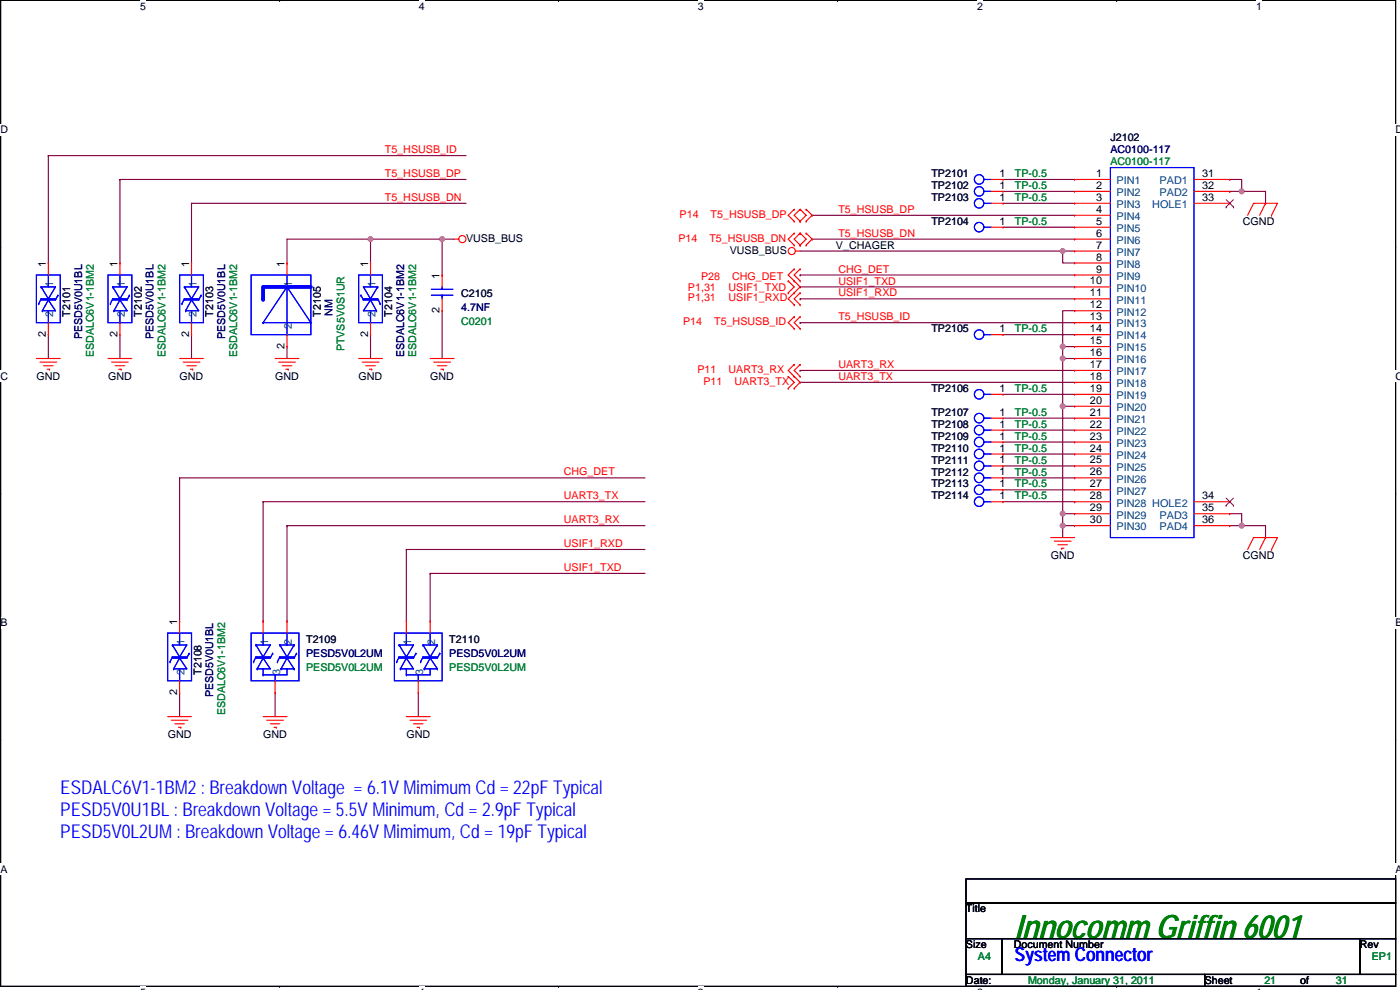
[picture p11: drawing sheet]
<svg xmlns="http://www.w3.org/2000/svg" width="420mm" height="297mm" viewBox="0 0 420 297" stroke-linecap="round" stroke-linejoin="round" font-family="sans-serif">
<path d="M.2 .1h418.6v295.9h-418.6z" fill="none" stroke="#000" stroke-width=".34"/>
<g fill="#fff">
<path d="M42 .1h1.8v3.5h-1.8z"/>
<path d="M42 296h1.8v1h-1.8z"/>
</g>
<g fill="#000">
<circle cx="83.9" cy=".1" r=".17"/>
<circle cx="83.9" cy="296" r=".17"/>
</g>
<g fill="#fff">
<path d="M125.7 .1h1.8v3.5h-1.8z"/>
<path d="M125.7 296h1.8v1h-1.8z"/>
</g>
<g fill="#000">
<circle cx="167.6" cy=".1" r=".17"/>
<circle cx="167.6" cy="296" r=".17"/>
</g>
<g fill="#fff">
<path d="M209.5 .1h1.7v3.5h-1.7z"/>
<path d="M209.5 296h1.7v1h-1.7z"/>
</g>
<g fill="#000">
<circle cx="251.4" cy=".1" r=".17"/>
<circle cx="251.4" cy="296" r=".17"/>
</g>
<g fill="#fff">
<path d="M293.2 .1h1.8v3.5h-1.8z"/>
<path d="M293.2 296h1.8v1h-1.8z"/>
</g>
<g fill="#000">
<circle cx="335.1" cy=".1" r=".17"/>
<circle cx="335.1" cy="296" r=".17"/>
</g>
<g fill="#fff">
<path d="M376.9 .1h1.8v3.5h-1.8z"/>
<path d="M376.9 296h1.8v1h-1.8z"/>
<path d="M.2 37.1h2.3v3.5h-2.3z"/>
<path d="M418.8 37.1h1.4v3.5h-1.4z"/>
<path d="M.2 111.1h2.3v3.5h-2.3z"/>
<path d="M418.8 111.1h1.4v3.5h-1.4z"/>
</g>
<g fill="#000">
<circle cx=".2" cy="74.1" r=".17"/>
<circle cx="418.8" cy="74.1" r=".17"/>
</g>
<g fill="#fff">
<path d="M.2 185h2.1v3.5h-2.1z"/>
<path d="M418.8 185h1.4v3.5h-1.4z"/>
</g>
<g fill="#000">
<circle cx=".2" cy="148" r=".17"/>
<circle cx="418.8" cy="148" r=".17"/>
</g>
<g fill="#fff">
<path d="M.2 259h2.1v3.5h-2.1z"/>
<path d="M418.8 259h1.4v3.5h-1.4z"/>
</g>
<g fill="#000">
<circle cx=".2" cy="222" r=".17"/>
<circle cx="418.8" cy="222" r=".17"/>
</g>
<g fill="none" stroke="#800040" stroke-width=".34">
<path d="M14.5 46.7h.1M14.5 46.7v32.2M14.5 46.7h125.4M36 53.8h.1M36 53.8v25.1M36 53.8h103.9M301 57.4h21.5M301 53.8h21.5M369.1 57.4h.1M369.1 53.8h3.5v3.6M369.1 57.4h3.5M372.6 57.4h7.2v3.6"/>
<path d="M57.5 61h.1M57.5 61v17.9M57.5 61h82.4M111.2 71.8h-25.1v7.1M111.2 71.8h.1M111.2 71.8h21.5M111.2 71.8v7.1M132.7 71.8h3.6M132.7 71.8h.1M132.7 71.8v10.7M240.1 75.3h78.8M243.7 64.6h.1"/>
<path d="M243.7 71.8h.1M243.7 64.6h78.8M243.7 71.8h78.8M301 68.2h21.5M301 61h21.5M318.9 75.3h.1M318.9 75.3v3.6h3.6M318.9 75.3h3.6M132.7 93.2v14.4M240.1 96.8h.1M240.1 82.5h.1M240.1 89.7h.1"/>
<path d="M240.1 86.1h.1M240.1 96.8h82.4M240.1 82.5h82.4M240.1 89.7h82.4M240.1 86.1h82.4M322.5 93.2h-3.6v10.8M14.5 100.4v7.2M36 100.4v7.2M57.5 100.4v7.2M86.1 104v3.6M111.2 100.4v7.2M240.1 114.7h.1"/>
<path d="M240.1 111.1h.1M240.1 114.7h82.4M240.1 111.1h82.4M301 100.4h21.5M301 118.3h21.5M318.9 104h3.6M318.9 104v3.6h3.6M318.9 104h.1M318.9 107.6v14.3h3.6M318.9 107.6h.1M301 125.5h21.5M301 129.1h21.5"/>
<path d="M301 132.6h21.5M301 136.2h21.5M301 139.8h21.5M318.9 121.9h.1M318.9 121.9v35.8M53.9 143.4h.1M53.9 143.4v43M53.9 143.4h139.7M79 150.5h.1M79 150.5v35.9M79 150.5h114.6M86.1 157.7h.1"/>
<path d="M86.1 157.7v28.7M86.1 157.7h107.5M301 143.4h21.5M301 147h21.5M301 150.5h21.5M318.9 157.7v3.6M318.9 154.1h3.6M318.9 157.7h.1M318.9 154.1h.1M318.9 157.7h3.6M322.5 150.5h.1M369.1 154.1h3.5v3.6"/>
<path d="M369.1 157.7h3.5M372.6 157.7h7.2v3.6M372.6 157.7h.1M122 164.9h.1M122 164.9v21.5M122 164.9h71.6M129.1 172h.1M129.1 172v14.4M129.1 172h64.5M53.9 207.9v7.1M82.6 207.9v7.1M125.5 207.9v7.1"/>
</g>
<g fill="#f0f" stroke="#f0f" stroke-width=".34">
<circle cx="372.6" cy="57.4" r=".71"/>
<circle cx="318.9" cy="75.3" r=".71"/>
<circle cx="318.9" cy="157.7" r=".71"/>
<circle cx="318.9" cy="154.1" r=".71"/>
<circle cx="111.2" cy="71.7" r=".71"/>
<circle cx="132.7" cy="71.7" r=".7"/>
<circle cx="318.9" cy="104" r=".71"/>
<circle cx="318.9" cy="121.9" r=".71"/>
<circle cx="318.9" cy="107.6" r=".71"/>
<circle cx="372.6" cy="157.7" r=".71"/>
</g>
<g fill="none" stroke="#f00" stroke-width=".34">
<path d="M297.4 53.8h3.6M297.4 57.4h3.6M301 53.8h.1M301 57.4h.1M322.5 53.8h.1M322.5 57.4h.1M322.5 53.8h10.8M322.5 57.4h10.8M358.3 53.8h10.8M358.3 57.4h10.8M369.1 53.8h.1M369.1 57.4h.1"/>
<path d="M14.5 78.9h.1M14.5 78.9v3.6M36 78.9h.1M36 78.9v3.6M57.5 78.9h.1M57.5 78.9v3.6M86.1 78.9h.1M86.1 78.9v3.6M111.2 78.9h.1M111.2 78.9v3.6M136.3 71.8h1.4M238.3 62.8h.1"/>
<path d="M238.3 66.4h.1M238.3 70h.1M238.3 73.6h.1M238.3 62.8l-1.8 1.8 1.8 1.8M238.3 70l-1.8 1.8 1.8 1.8M238.7 75.3h1.4M240.1 66.4h.1M240.1 62.8h.1M240.1 73.6h.1M240.1 70h.1M240.1 62.8l-1.8 1.8 1.8 1.8M240.1 62.8l1.8 1.8-1.8 1.8"/>
<path d="M240.1 70l-1.8 1.8 1.8 1.8M240.1 70l1.8 1.8-1.8 1.8M241.9 62.8h.1M241.9 66.4h.1M241.9 70h.1M241.9 73.6h.1M241.9 62.8l1.8 1.8-1.8 1.8M241.9 70l1.8 1.8-1.8 1.8M297.4 61h3.6M297.4 68.2h3.6M301 61h.1M301 68.2h.1"/>
<path d="M322.5 61h.1M322.5 64.6h.1M322.5 68.2h.1M322.5 71.8h.1M322.5 75.3h.1M322.5 78.9h.1M322.5 61h10.8M322.5 68.2h10.8M322.5 64.6h10.8M322.5 71.8h10.8M322.5 75.3h10.8M322.5 78.9h10.8"/>
<path d="M358.3 61h10.8M369.1 61h.1M374.4 64.6l1.8-3.6h7.2l-1.8 3.6M379.8 61h.1M379.8 61l-1.8 3.6M381.6 64.6h.1M14.5 96.8v3.6M36 96.8v3.6M57.5 96.8v3.6M111.2 96.8v3.6M132.7 82.5h.1M132.7 93.2h.1"/>
<path d="M132.7 82.5v3.6M132.7 89.7v3.5M236.5 87.9h.1M236.5 84.3h.1M236.5 84.3l1.8 1.8-1.8 1.8M238.3 95h.1M238.3 98.6h.1M238.3 80.7h.1M238.3 84.3h.1M238.3 87.9h.1M238.3 91.5h.1M238.3 95l-1.8 1.8 1.8 1.8"/>
<path d="M238.3 80.7l-1.8 1.8 1.8 1.8M238.3 84.3l1.8 1.8-3.6 3.6 1.8 1.8M240.1 95h.1M240.1 98.6h.1M240.1 80.7h.1M240.1 84.3h.1M240.1 87.9h.1M240.1 91.5h.1M240.1 95l-1.8 1.8 1.8 1.8M240.1 80.7l-1.8 1.8 1.8 1.8M240.1 87.9l-1.8 1.8 1.8 1.8M322.5 82.5h.1"/>
<path d="M322.5 86.1h.1M322.5 89.7h.1M322.5 93.2h.1M322.5 96.8h.1M322.5 82.5h10.8M322.5 86.1h10.8M322.5 89.7h10.8M322.5 93.2h10.8M322.5 96.8h10.8M10.9 107.6h7.2M12 108.6h5M13.1 109.7h2.8"/>
<path d="M14.1 110.8h.8M14.5 100.4h.1M14.9 110.8h.1M32.4 107.6h7.2M33.5 108.6h5M34.6 109.7h2.8M35.6 110.8h.8M36 100.4h.1M36.4 110.8h.1M53.9 107.6h7.2M55 108.6h5M56.1 109.7h2.8"/>
<path d="M57.1 110.8h.7M57.5 100.4h.1M57.8 110.8h.1M82.6 107.6h7.1M83.6 108.6h5M84.7 109.7h2.9M85.8 110.8h.7M86.1 104h.1M86.1 100.4v3.6M86.5 110.8h.1M107.6 107.6h7.2M108.7 108.6h5"/>
<path d="M109.8 109.7h2.8M110.8 110.8h.8M111.2 100.4h.1M111.6 110.8h.1M129.1 107.6h7.2M130.2 108.6h5M131.3 109.7h2.8M132.3 110.8h.7M133 110.8h.1M236.5 112.9h.1M236.5 116.5h.1M236.5 112.9l1.8 1.8-1.8 1.8"/>
<path d="M238.3 116.5h.1M238.3 112.9h.1M238.3 109.4h.1M238.3 109.4l-1.8 1.7 3.6 3.6-1.8 1.8M240.1 109.4h.1M240.1 112.9h.1M240.1 109.4l-1.8 1.7 1.8 1.8M297.4 118.3h3.6M297.4 100.4h3.6M301 118.3h.1M301 100.4h.1M322.5 100.4h.1"/>
<path d="M322.5 104h.1M322.5 107.6h.1M322.5 111.1h.1M322.5 114.7h.1M322.5 118.3h.1M322.5 118.3h10.8M322.5 100.4h10.8M322.5 104h10.8M322.5 107.6h10.8M322.5 111.1h10.8M322.5 114.7h10.8M297.4 129.1h3.6"/>
<path d="M297.4 132.6h3.6M297.4 136.2h3.6M297.4 139.8h3.6M297.4 125.5h3.6M301 129.1h.1M301 132.6h.1M301 136.2h.1M301 139.8h.1M301 125.5h.1M322.5 121.9h.1M322.5 125.5h.1M322.5 129.1h.1"/>
<path d="M322.5 132.6h.1M322.5 136.2h.1M322.5 139.8h.1M322.5 129.1h10.8M322.5 132.6h10.8M322.5 136.2h10.8M322.5 139.8h10.8M322.5 121.9h10.8M322.5 125.5h10.8M297.4 143.4h3.6M297.4 147h3.6M297.4 150.5h3.6"/>
<path d="M301 143.4h.1M301 147h.1M301 150.5h.1M322.5 143.4h.1M322.5 147h.1M322.5 150.5h.1M322.5 154.1h.1M322.5 157.7h.1M322.5 143.4h10.8M322.5 147h10.8M322.5 150.5h10.8M322.5 154.1h10.8"/>
<path d="M322.5 157.7h10.8M358.3 150.5h10.8M358.3 154.1h10.8M358.3 157.7h10.8M369.1 150.5h.1M369.1 154.1h.1M369.1 157.7h.1M315.4 161.3h7.1M316.4 162.4h5M317.5 163.4h2.8M318.6 164.5h.1M318.6 164.5h.7"/>
<path d="M374.4 164.9l1.8-3.6h7.2l-1.8 3.6M379.8 161.3h.1M379.8 161.3l-1.8 3.6M381.6 164.9h.1M53.9 186.4h.1M53.9 186.4v3.5M79 186.4h.1M79 186.4v3.5M86.1 186.4h.1M86.1 186.4v3.5M122 186.4h.1M122 186.4v3.5"/>
<path d="M129.1 186.4h.1M129.1 186.4v3.5M50.3 215h7.2M51.4 216.1h5M52.5 217.2h2.8M53.5 218.2h.8M53.9 207.9h.1M53.9 204.3v3.6M54.3 218.2h.1M79 215h7.1M80 216.1h5.1M81.1 217.2h2.9"/>
<path d="M82.2 218.2h.7M82.6 207.9h.1M82.6 204.3v3.6M82.9 218.2h.1M122 215h7.1M123 216.1h5M124.1 217.2h2.9M125.2 218.2h.7M125.5 207.9h.1M125.5 204.3v3.6M125.9 218.2h.1"/>
<circle cx="138.8" cy="71.7" r="1.07"/>
<circle cx="237.6" cy="75.3" r="1.07"/>
</g>
<path d="M289.9 263.7h128.9v7.2h-128.9zM289.9 270.9h128.9v10.7h-128.9zM289.9 281.6h10.8v10.8h-10.8zM289.9 292.4h71.6v3.6h-71.6zM300.7 281.6h107.4v10.8h-107.4zM361.5 292.4h57.3v3.6h-57.3zM408.1 281.6h10.7v10.8h-10.7z" fill="none" stroke="#000" stroke-width=".34"/>
<g fill="none" stroke="#00f" stroke-width=".34">
<path d="M295.3 53.8h2.1M295.3 57.4h2.1M333.3 50.3h25v111h-25zM295.3 61h2.1M295.3 68.2h2.1M10.9 82.5h7.2v14.3h-7.2zM11.6 91.1h.1M12.4 89.7h4.2v.3h-4.2zM12.4 86.1h4.2l-2.1 3.6M12.4 86.1h.1M12.4 86.1l2.1 3.6M12.4 89.7l-.8 1.4"/>
<path d="M12.7 93.2h.1M14.5 89.7h.1M14.5 90l2.1 3.2h-3.9zM14.5 82.5v3.6M14.5 96.8h.1M14.5 93.2v3.6M17.4 88.6h.1M17.4 88.6l-.8 1.4M32.4 82.5h7.2v14.3h-7.2zM33.1 91.1h.1M33.8 86.1h4.4l-2.2 3.6M33.8 86.1h.1"/>
<path d="M33.8 86.1l2.2 3.6M33.8 89.7l-.7 1.4M33.8 89.7h4.4v.3h-4.4zM34.2 93.2h.1M36 89.7h.1M36 90l2.2 3.2h-4zM36 82.5v3.6M36 96.8h.1M36 93.2v3.6M38.9 88.6h.1M38.9 88.6l-.7 1.4M53.9 82.5h7.2v14.3h-7.2z"/>
<path d="M54.6 91.1h.1M55.3 86.1h4.3l-2.1 3.6M55.3 86.1h.1M55.3 86.1l2.2 3.6M55.3 89.7l-.7 1.4M55.3 89.7h4.3v.3h-4.3zM55.7 93.2h.1M57.5 89.7h.1M57.5 90l2.1 3.2h-3.9zM57.5 82.5v3.6M57.5 96.8h.1M57.5 93.2v3.6"/>
<path d="M60.4 88.6h.1M60.4 88.6l-.8 1.4M75.4 82.5h17.9v17.9h-17.9zM79 96.8h.1M79 96.8h14.3M79 96.8l7.1-10.7 7.2 10.7M86.1 82.5v17.9M93.3 96.8h.1M107.6 82.5h7.2v14.3h-7.2zM108.3 88.6h.1M108.3 88.6l.8 1.4M109.1 89.7h4.3v.3h-4.3z"/>
<path d="M111.2 89.7h.1M111.2 90l1.8 3.2h-3.9zM111.2 82.5v3.6M111.2 96.8h.1M111.2 93.2v3.6M113 93.2h.1M113.4 86.1h-4.3l2.1 3.6M113.4 86.1h.1M113.4 86.1l-2.2 3.6M113.4 89.7l.7 1.4M114.1 91.1h.1M129.5 88.6h6.4"/>
<path d="M129.5 86.8h6.4M132.7 86.1v.7M132.7 88.6h.1M132.7 88.6v1.1M86.1 100.4h.1M295.3 118.3h2.1M295.3 100.4h2.1M295.3 129.1h2.1M295.3 132.6h2.1M295.3 136.2h2.1M295.3 139.8h2.1M295.3 125.5h2.1"/>
<path d="M295.3 143.4h2.1M295.3 147h2.1M295.3 150.5h2.1M50.3 189.9h7.2v14.4h-7.2zM51 198.5h.1M51.7 197.1h4.4v.4h-4.4zM51.7 193.5h4.4l-2.2 3.6M51.7 193.5h.1M51.7 193.5l2.2 3.6M51.7 197.1l-.7 1.4M53.9 197.1h.1M53.9 197.5l2.2 3.2h-4z"/>
<path d="M53.9 189.9v3.6M56.8 196h.1M56.8 196l-.7 1.5M75.4 189.9h14.3v14.4h-14.3zM76.1 198.5h.1M76.8 197.1h4.3v.4h-4.3zM76.8 193.5h4.3l-2.1 3.6M76.8 193.5h.1M76.8 193.5l2.2 3.6M76.8 197.1l-.7 1.4M79 197.1h.1M79 197.5l2.1 3.2h-3.9z"/>
<path d="M79 189.9v3.6M81.8 196h.1M81.8 196l-.7 1.5M83.3 198.5h.1M84 197.1h4.3v.4h-4.3zM84 193.5h.1M84 193.5h4.3M84 197.1l-.7 1.4M84 193.5l2.1 3.6M86.1 189.9v3.6M86.1 197.1h.1M88.3 193.5h.1"/>
<path d="M88.3 193.5l-2.2 3.6M89 196h.1M89 196l-.7 1.5M118.4 189.9h14.3v14.4h-14.3zM119.1 198.5h.1M119.8 197.1h4.3v.4h-4.3zM119.8 193.5h4.3l-2.1 3.6M119.8 193.5h.1M119.8 193.5l2.2 3.6M119.8 197.1l-.7 1.4M122 197.1h.1M122 197.5l2.1 3.2h-3.9z"/>
<path d="M122 189.9v3.6M124.8 196h.1M124.8 196l-.7 1.5M126.2 198.5h.1M127 193.5h.1M127 197.1l-.8 1.4M127 193.5l2.1 3.6M127 193.5h4.3M127 197.1h4.3v.4h-4.3zM129.1 189.9v3.6M129.1 197.1h.1M131.3 193.5h.1"/>
<path d="M131.3 193.5l-2.2 3.6M132 196h.1M132 196l-.7 1.5M52.1 200.7h.1M53.9 204.3h.1M53.9 200.7v3.6M77.2 200.7h.1M79 202.5h.1M79 200.7v1.8M82.6 204.3h.1M82.6 202.5v1.8M84.3 200.7h4"/>
<path d="M84.3 200.7h.1M84.3 200.7l1.8-3.2 2.2 3.2M86.1 200.7v1.8h-7.1M88.3 200.7h.1M120.2 200.7h.1M122 202.5h.1M122 200.7v1.8M125.5 204.3h.1M125.5 202.5v1.8M127.3 200.7h4M127.3 200.7h.1M127.3 200.7l1.8-3.2 2.2 3.2"/>
<path d="M129.1 200.7v1.8h-7.1M131.3 200.7h.1"/>
<circle cx="293.8" cy="53.8" r="1.43"/>
<circle cx="293.8" cy="57.4" r="1.42"/>
<circle cx="293.8" cy="61" r="1.42"/>
<circle cx="293.8" cy="68.2" r="1.42"/>
<circle cx="293.8" cy="100.4" r="1.42"/>
<circle cx="293.8" cy="118.3" r="1.42"/>
<circle cx="293.8" cy="125.5" r="1.43"/>
<circle cx="293.8" cy="136.2" r="1.42"/>
<circle cx="293.8" cy="129.1" r="1.42"/>
<circle cx="293.8" cy="132.6" r="1.42"/>
<circle cx="293.8" cy="139.8" r="1.42"/>
<circle cx="293.8" cy="143.4" r="1.43"/>
<circle cx="293.8" cy="147" r="1.42"/>
<circle cx="293.8" cy="150.5" r="1.42"/>
</g>
<path d="M79 89.7h.1M93.3 86.1h-14.3v3.6" fill="none" stroke="#00f" stroke-width="1.1"/>
<path d="M368 59.9l2.2 2.2M370.2 59.9l-2.2 2.2M368 62.1h.1M370.2 62.1h.1M368 151.6h.1M368 149.5l2.2 2.1M370.2 149.5l-2.2 2.1M370.2 151.6h.1" fill="none" stroke="#804000" stroke-width=".3"/>
<text font-size="9.7" fill="#008000" x="304.6" y="281.3">Innocomm Griffin 6001</text>
<g font-size="5.7" fill="#00f">
<text x="18.1" y="238.2">ESDALC6V1-1BM2 : Breakdown Voltage = 6.1V Mimimum Cd = 22pF Typical</text>
<text x="18.1" y="244.7">PESD5V0U1BL : Breakdown Voltage = 5.5V Minimum, Cd = 2.9pF Typical</text>
<text x="18.1" y="251.3">PESD5V0L2UM : Breakdown Voltage = 6.46V Mimimum, Cd = 19pF Typical</text>
<text x="304.6" y="288.4">System Connector</text>
</g>
<g font-size="3.2">
<text x="42" y="2.9">5</text>
<text x="125.7" y="2.9">4</text>
<text x="209.5" y="2.9">3</text>
<text x="293.2" y="2.9">2</text>
<text x="376.9" y="2.9">1</text>
<text x=".2" y="39.9">D</text>
<text x="418.8" y="39.9">D</text>
<text x="299.9" y="53.1">1</text>
<text x="328.9" y="53.1">1</text>
<text x="360.8" y="53.1">31</text>
<text x="299.9" y="56.7">1</text>
<text x="328.9" y="56.7">2</text>
<text x="360.8" y="56.7">32</text>
<text x="299.9" y="60.3">1</text>
<text x="328.9" y="60.3">3</text>
<text x="328.9" y="63.9">4</text>
<text x="360.8" y="60.3">33</text>
<text x="299.9" y="67.4">1</text>
<text x="328.9" y="67.4">5</text>
<text x="328.9" y="71">6</text>
<text x="373" y="67.5">CGND</text>
<text x="139.9" y="72.5">VUSB_BUS</text>
<text x="219" y="76.1">VUSB_BUS</text>
<text x="250.9" y="74.6">V_CHAGER</text>
<text x="328.9" y="74.6">7</text>
<text x="13.8" y="80" transform="rotate(-90 13.8 80)">1</text>
<text x="35.3" y="80" transform="rotate(-90 35.3 80)">1</text>
<text x="56.7" y="80" transform="rotate(-90 56.7 80)">1</text>
<text x="85.4" y="80" transform="rotate(-90 85.4 80)">1</text>
<text x="110.5" y="80" transform="rotate(-90 110.5 80)">1</text>
<text x="131.9" y="83.6" transform="rotate(-90 131.9 83.6)">1</text>
<text x="328.9" y="78.2">8</text>
<text x="328.9" y="81.8">9</text>
<text x="327.1" y="85.3">10</text>
<text x="327.1" y="88.9">11</text>
<text x="131.9" y="94" transform="rotate(-90 131.9 94)">2</text>
<text x="327.1" y="92.5">12</text>
<text x="13.8" y="101.1" transform="rotate(-90 13.8 101.1)">2</text>
<text x="35.3" y="101.1" transform="rotate(-90 35.3 101.1)">2</text>
<text x="56.7" y="101.1" transform="rotate(-90 56.7 101.1)">2</text>
<text x="110.5" y="101.1" transform="rotate(-90 110.5 101.1)">2</text>
<text x="299.9" y="99.7">1</text>
<text x="327.1" y="96.1">13</text>
<text x="327.1" y="99.7">14</text>
<text x="85.4" y="104.7" transform="rotate(-90 85.4 104.7)">2</text>
<text x="327.1" y="103.3">15</text>
<text x="327.1" y="106.8">16</text>
<text x=".2" y="113.9">C</text>
<text x="327.1" y="110.4">17</text>
<text x="327.1" y="114">18</text>
<text x="418.8" y="113.9">C</text>
<text x="10.9" y="114">GND</text>
<text x="32.4" y="114">GND</text>
<text x="53.9" y="114">GND</text>
<text x="82.6" y="114">GND</text>
<text x="107.6" y="114">GND</text>
<text x="129.1" y="114">GND</text>
<text x="299.9" y="117.6">1</text>
<text x="327.1" y="117.6">19</text>
<text x="299.9" y="124.7">1</text>
<text x="327.1" y="121.2">20</text>
<text x="327.1" y="124.7">21</text>
<text x="299.9" y="128.3">1</text>
<text x="299.9" y="131.9">1</text>
<text x="327.1" y="128.3">22</text>
<text x="327.1" y="131.9">23</text>
<text x="299.9" y="135.5">1</text>
<text x="327.1" y="135.5">24</text>
<text x="299.9" y="142.6">1</text>
<text x="299.9" y="139.1">1</text>
<text x="327.1" y="139.1">25</text>
<text x="327.1" y="142.6">26</text>
<text x="299.9" y="146.2">1</text>
<text x="299.9" y="149.8">1</text>
<text x="327.1" y="146.2">27</text>
<text x="327.1" y="149.8">28</text>
<text x="360.8" y="149.8">34</text>
<text x="327.1" y="153.4">29</text>
<text x="360.8" y="153.4">35</text>
<text x="327.1" y="157">30</text>
<text x="360.8" y="157">36</text>
<text x="315.4" y="167.7">GND</text>
<text x="373" y="167.7">CGND</text>
<text x=".2" y="187.8">B</text>
<text x="53.2" y="187.5" transform="rotate(-90 53.2 187.5)">1</text>
<text x="418.8" y="187.8">B</text>
<text x="53.2" y="208.6" transform="rotate(-90 53.2 208.6)">2</text>
<text x="50.3" y="221.5">GND</text>
<text x="79" y="221.5">GND</text>
<text x="122" y="221.5">GND</text>
<text x=".2" y="261.8">A</text>
<text x="418.8" y="261.8">A</text>
<text x="289.9" y="273.8">Title</text>
<text x="289.9" y="284.5">Size</text>
<text x="304.2" y="284.5">Document Number</text>
<text x="408.1" y="284.5">Rev</text>
<text x="289.9" y="295.3">Date:</text>
<text x="361.5" y="295.3">Sheet</text>
<text x="390.2" y="295.3">of</text>
</g>
<g font-size="3.2" fill="#f00">
<text x="115.5" y="46">T5_HSUSB_ID</text>
<text x="115.5" y="53.1">T5_HSUSB_DP</text>
<text x="115.5" y="60.3">T5_HSUSB_DN</text>
<text x="204" y="65.3">P14</text>
<text x="213.3" y="65.3">T5_HSUSB_DP</text>
<text x="251.6" y="63.9">T5_HSUSB_DP</text>
<text x="251.6" y="71">T5_HSUSB_DN</text>
<text x="203.6" y="72.5">P14</text>
<text x="212.9" y="72.5">T5_HSUSB_DN</text>
<text x="210.4" y="83.9">P28</text>
<text x="219.7" y="83.9">CHG_DET</text>
<text x="251.6" y="81.8">CHG_DET</text>
<text x="206.5" y="87.2">P1,31</text>
<text x="218.6" y="87.2">USIF1_TXD</text>
<text x="251.6" y="88.9">USIF1_RXD</text>
<text x="251.6" y="85.4">USIF1_TXD</text>
<text x="206.5" y="90.4">P1,31</text>
<text x="218.6" y="90.4">USIF1_RXD</text>
<text x="205" y="97.6">P14</text>
<text x="214.3" y="97.6">T5_HSUSB_ID</text>
<text x="251.6" y="96.1">T5_HSUSB_ID</text>
<text x="209.3" y="111.9">P11</text>
<text x="218.6" y="111.9">UART3_RX</text>
<text x="251.6" y="110.4">UART3_RX</text>
<text x="211.1" y="115.5">P11</text>
<text x="220.4" y="115.5">UART3_TX</text>
<text x="251.6" y="114">UART3_TX</text>
<text x="169.2" y="142.7">CHG_DET</text>
<text x="169.2" y="149.8">UART3_TX</text>
<text x="169.2" y="157">UART3_RX</text>
<text x="169.2" y="164.1">USIF1_RXD</text>
<text x="169.2" y="171.3">USIF1_TXD</text>
</g>
<g font-size="3.2" fill="#000040">
<text x="333.3" y="42.4">J2102</text>
<text x="279.5" y="53.1">TP2101</text>
<text x="279.5" y="56.7">TP2102</text>
<text x="279.5" y="60.3">TP2103</text>
<text x="279.5" y="67.5">TP2104</text>
<text x="138.4" y="89">C2105</text>
<text x="21" y="95" transform="rotate(-90 21 95)">T2101</text>
<text x="42.5" y="95" transform="rotate(-90 42.5 95)">T2102</text>
<text x="64" y="95" transform="rotate(-90 64 95)">T2103</text>
<text x="96.3" y="95" transform="rotate(-90 96.3 95)">T2105</text>
<text x="117.7" y="95" transform="rotate(-90 117.7 95)">T2104</text>
<text x="279.5" y="99.7">TP2105</text>
<text x="279.5" y="117.6">TP2106</text>
<text x="279.5" y="124.8">TP2107</text>
<text x="279.5" y="128.4">TP2108</text>
<text x="279.5" y="131.9">TP2109</text>
<text x="279.5" y="135.5">TP2110</text>
<text x="279.5" y="142.7">TP2112</text>
<text x="279.5" y="139.1">TP2111</text>
<text x="279.5" y="146.3">TP2113</text>
<text x="279.5" y="149.8">TP2114</text>
<text x="91.9" y="192.8">T2109</text>
<text x="134.8" y="192.8">T2110</text>
<text x="60.4" y="202.5" transform="rotate(-90 60.4 202.5)">T2108</text>
</g>
<g font-size="3.2" fill="#000080">
<text x="333.3" y="46">AC0100-117</text>
<text x="99.8" y="94.7" transform="rotate(-90 99.8 94.7)">NM</text>
<text x="138.4" y="93.3">4.7NF</text>
<text x="24.6" y="101.8" transform="rotate(-90 24.6 101.8)">PESD5V0U1BL</text>
<text x="46.1" y="101.8" transform="rotate(-90 46.1 101.8)">PESD5V0U1BL</text>
<text x="67.6" y="101.8" transform="rotate(-90 67.6 101.8)">PESD5V0U1BL</text>
<text x="121.3" y="107.2" transform="rotate(-90 121.3 107.2)">ESDALC6V1-1BM2</text>
<text x="91.9" y="197.1">PESD5V0L2UM</text>
<text x="134.8" y="197.1">PESD5V0L2UM</text>
<text x="64" y="209.3" transform="rotate(-90 64 209.3)">PESD5V0U1BL</text>
</g>
<g font-size="3.2" fill="#008040">
<text x="304.6" y="53.1">TP-0.5</text>
<text x="333.3" y="49.6">AC0100-117</text>
<text x="304.6" y="56.7">TP-0.5</text>
<text x="304.6" y="60.3">TP-0.5</text>
<text x="304.6" y="67.5">TP-0.5</text>
<text x="138.4" y="97.6">C0201</text>
<text x="304.6" y="99.7">TP-0.5</text>
<text x="28.2" y="107.2" transform="rotate(-90 28.2 107.2)">ESDALC6V1-1BM2</text>
<text x="49.7" y="107.2" transform="rotate(-90 49.7 107.2)">ESDALC6V1-1BM2</text>
<text x="71.2" y="107.2" transform="rotate(-90 71.2 107.2)">ESDALC6V1-1BM2</text>
<text x="103.4" y="105.4" transform="rotate(-90 103.4 105.4)">PTVS5V0S1UR</text>
<text x="124.9" y="107.2" transform="rotate(-90 124.9 107.2)">ESDALC6V1-1BM2</text>
<text x="304.6" y="117.6">TP-0.5</text>
<text x="304.6" y="124.8">TP-0.5</text>
<text x="304.6" y="128.4">TP-0.5</text>
<text x="304.6" y="131.9">TP-0.5</text>
<text x="304.6" y="135.5">TP-0.5</text>
<text x="304.6" y="142.7">TP-0.5</text>
<text x="304.6" y="139.1">TP-0.5</text>
<text x="304.6" y="146.3">TP-0.5</text>
<text x="304.6" y="149.8">TP-0.5</text>
<text x="91.9" y="201.4">PESD5V0L2UM</text>
<text x="134.8" y="201.4">PESD5V0L2UM</text>
<text x="67.6" y="214.7" transform="rotate(-90 67.6 214.7)">ESDALC6V1-1BM2</text>
<text x="293.5" y="288.1">A4</text>
<text x="411.7" y="288.1">EP1</text>
<text x="308.5" y="295.3">Monday, January 31, 2011</text>
<text x="379.4" y="295.3">21</text>
<text x="400.9" y="295.3">31</text>
</g>
<g font-size="3.2" fill="#004080">
<text x="335.1" y="55.3">PIN1</text>
<text x="335.1" y="58.9">PIN2</text>
<text x="348" y="55.3">PAD1</text>
<text x="348" y="58.9">PAD2</text>
<text x="335.1" y="62.4">PIN3</text>
<text x="345.8" y="62.4">HOLE1</text>
<text x="335.1" y="66">PIN4</text>
<text x="335.1" y="69.6">PIN5</text>
<text x="335.1" y="73.2">PIN6</text>
<text x="335.1" y="76.8">PIN7</text>
<text x="335.1" y="80.3">PIN8</text>
<text x="335.1" y="83.9">PIN9</text>
<text x="16" y="86.1" transform="rotate(-90 16 86.1)">1</text>
<text x="37.5" y="86.1" transform="rotate(-90 37.5 86.1)">1</text>
<text x="59" y="86.1" transform="rotate(-90 59 86.1)">1</text>
<text x="87.6" y="86.1" transform="rotate(-90 87.6 86.1)">1</text>
<text x="112.7" y="86.1" transform="rotate(-90 112.7 86.1)">1</text>
<text x="335.1" y="87.5">PIN10</text>
<text x="16" y="95" transform="rotate(-90 16 95)">2</text>
<text x="37.5" y="95" transform="rotate(-90 37.5 95)">2</text>
<text x="59" y="95" transform="rotate(-90 59 95)">2</text>
<text x="112.7" y="95" transform="rotate(-90 112.7 95)">2</text>
<text x="335.1" y="91.1">PIN11</text>
<text x="335.1" y="94.7">PIN12</text>
<text x="87.6" y="98.6" transform="rotate(-90 87.6 98.6)">2</text>
<text x="335.1" y="98.3">PIN13</text>
<text x="335.1" y="101.9">PIN14</text>
<text x="335.1" y="105.4">PIN15</text>
<text x="335.1" y="109">PIN16</text>
<text x="335.1" y="112.6">PIN17</text>
<text x="335.1" y="116.2">PIN18</text>
<text x="335.1" y="119.8">PIN19</text>
<text x="335.1" y="123.3">PIN20</text>
<text x="335.1" y="126.9">PIN21</text>
<text x="335.1" y="130.5">PIN22</text>
<text x="335.1" y="134.1">PIN23</text>
<text x="335.1" y="137.7">PIN24</text>
<text x="335.1" y="141.2">PIN25</text>
<text x="335.1" y="144.8">PIN26</text>
<text x="335.1" y="148.4">PIN27</text>
<text x="335.1" y="152">PIN28 HOLE2</text>
<text x="335.1" y="155.6">PIN29</text>
<text x="348" y="155.6">PAD3</text>
<text x="335.1" y="159.2">PIN30</text>
<text x="348" y="159.2">PAD4</text>
<text x="55.4" y="193.6" transform="rotate(-90 55.4 193.6)">1</text>
<text x="80.4" y="193.6" transform="rotate(-90 80.4 193.6)">1</text>
<text x="87.6" y="193.6" transform="rotate(-90 87.6 193.6)">2</text>
<text x="123.4" y="193.6" transform="rotate(-90 123.4 193.6)">1</text>
<text x="130.6" y="193.6" transform="rotate(-90 130.6 193.6)">2</text>
<text x="55.4" y="202.5" transform="rotate(-90 55.4 202.5)">2</text>
<text x="84" y="202.5" transform="rotate(-90 84 202.5)">3</text>
<text x="127" y="202.5" transform="rotate(-90 127 202.5)">3</text>
</g>
</svg>
